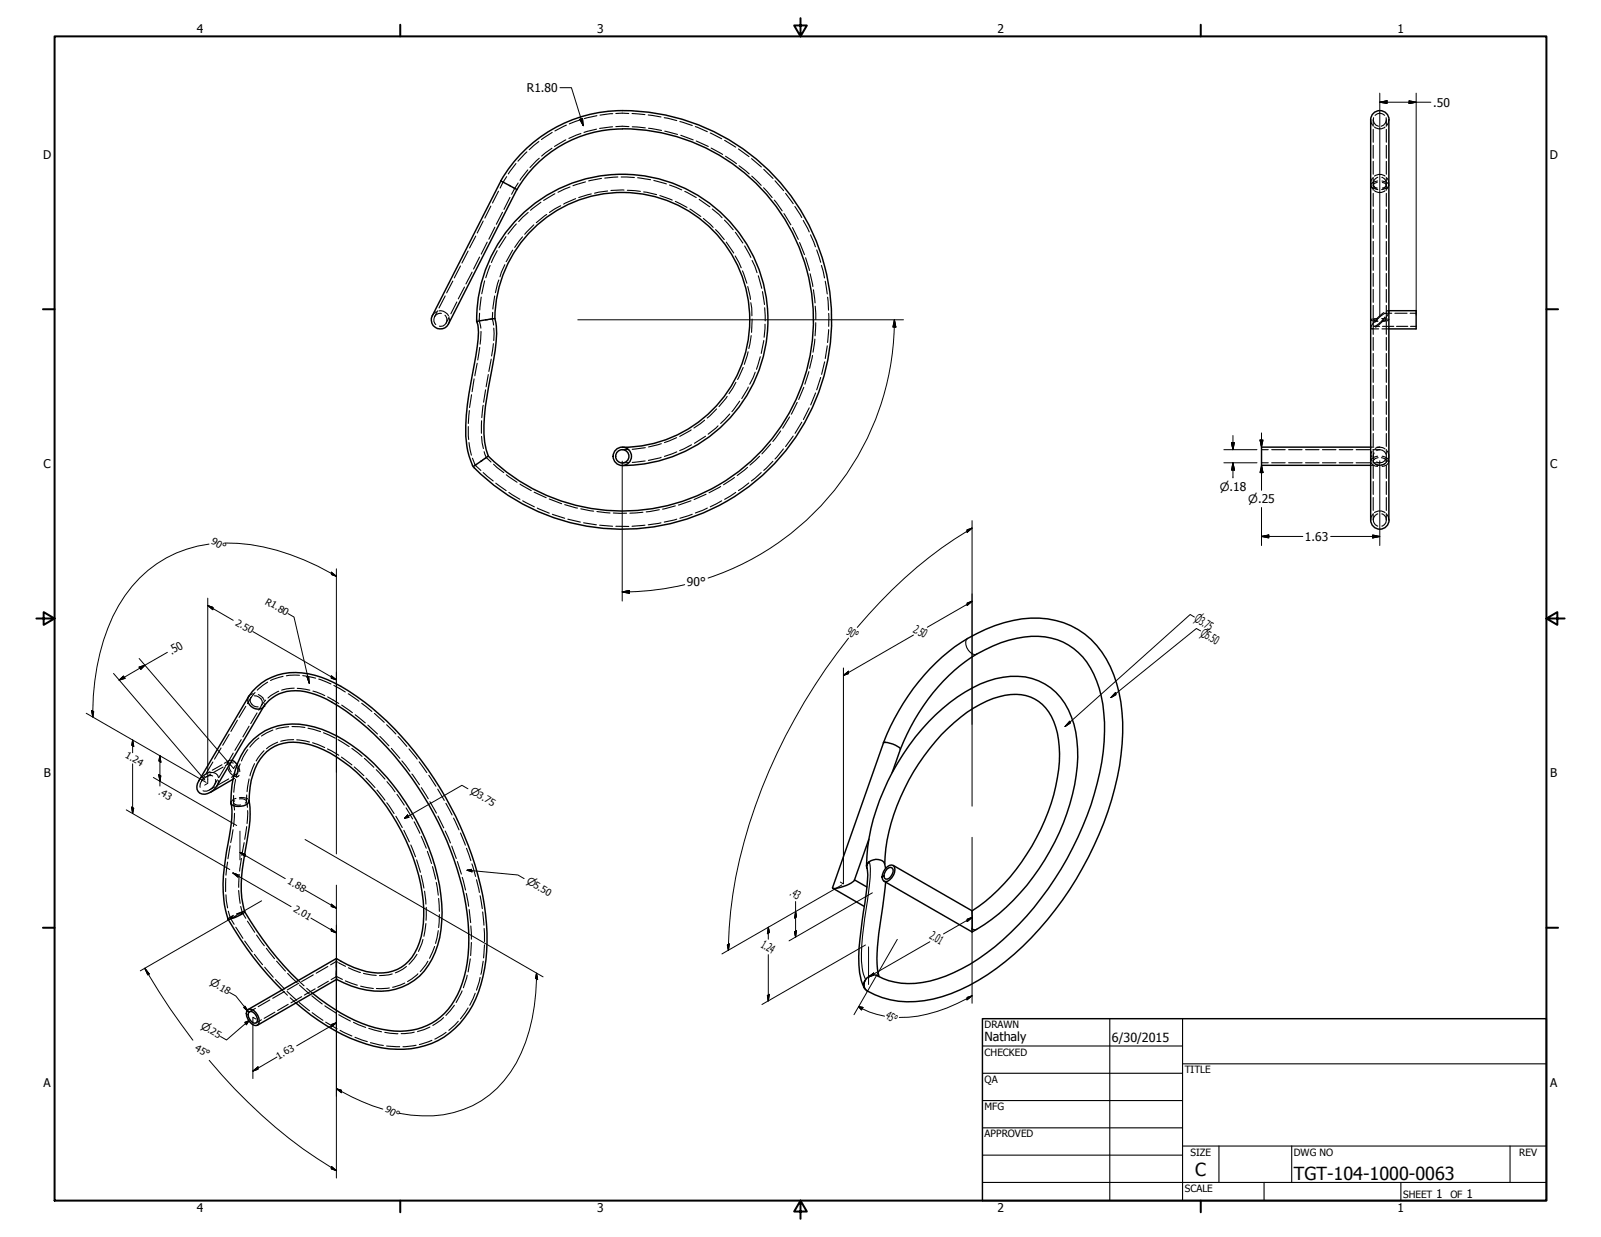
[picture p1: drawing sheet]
<svg xmlns="http://www.w3.org/2000/svg" width="559mm" height="432mm" viewBox="0 0 559 432" stroke-linecap="round" stroke-linejoin="round" font-family="sans-serif">
<!-- layer: Hidden (ANSI) -->
<g fill="none" stroke="#000" stroke-width=".38">
<path d="M213.9 39.7l-4.5 .5M214.9 39.6h4.6M220.6 39.6l4.5 .4M180.1 57.1l-2.7 3.6M183.9 53l-3.1 3.3M184.2 59.3l-2.7 3.6M188.1 49.4l-3.4 2.9M188.2 55.2l-3.2 3.3M192.7 51.8l-3.7 2.7M192.7 46.2l-3.7 2.5M197.5 48.8l-4 2.3M197.7 43.7l-4 2"/>
<path d="M202.8 46.6l-4.2 1.7M202.9 41.7l-4.2 1.5M208.2 45.1l-4.4 1.1M208.3 40.4l-4.3 1M213.8 44.3l-4.5 .5M214.9 44.2h4.6M220.7 44.3l4.5 .3M226.3 40.1l4.4 .7M226.4 44.8l4.5 .7M231.8 41.1l4.4 1M232 45.8l4.5 1.1M237.3 42.4l4.3 1.4"/>
<path d="M237.6 47.2l4.3 1.6M242.7 44.2l4.2 1.8M243 49.2l4.2 1.9M247.9 46.4l4 2.1M248.2 51.7l4 2.2M252.9 49l3.9 2.4M253.2 54.5l3.8 2.6M257.7 52l3.7 2.7M257.9 57.8l3.6 2.9M262.3 55.4l3.4 2.9M266.6 59.1l3.2 3.2M478.4 41.8l.2 1.1 .4 .8"/>
<path d="M479.3 41.8v2.3M479.3 45.1v4.6M479.3 50.7v4.5M479.3 56.3v4.5M479.4 41.1a2.34 2.34 0 0 0 1.7 3M479.7 44.3a2.83 2.83 0 0 0 3.7 0M479.9 40.3a2.24 2.24 0 0 1 3.4 0M483.8 41.1a2.47 2.47 0 0 1-1.7 3M483.9 41.8v2.3M483.9 45.1v4.6M483.9 50.7v4.5M483.9 56.3v4.5"/>
<path d="M484.8 41.8l-.2 1.1-.5 .8M168.7 77.2l-2.1 4.1M171.3 71.9l-2.1 4.2M172.7 79.3l-2.1 4.2M174 66.7l-2.1 4.2M175.4 74.1l-2.2 4.2M175.6 63.6l-1 2.1M175.6 63.5v.1M176.8 61.7l-1.2 1.8M177.6 64.6l.6 .4M178 68.9l-2.1 4.2M178.9 65.4l.7 .4"/>
<path d="M179.6 65.8l-1 2M180.2 78.2l-2.9 3.5M180.8 63.9l-1.2 1.9M184.3 74.2l-3.3 3.1M186.3 78.5l-3.2 3.3M188.8 70.6l-3.6 2.8M190.8 74.9l-3.6 2.8M193.7 67.6l-4 2.4M195.7 71.8l-3.9 2.4M198.9 65.3l-4.1 1.8M200.9 69.3l-4.2 1.9M204.3 63.5l-4.3 1.3"/>
<path d="M206.4 67.7l-4.4 1.3M209.9 62.3l-4.4 .9M212.1 66.7l-4.6 .7M215.6 61.8l-4.5 .4M216.8 61.8l4.6 .2M217.8 66.4l-4.6 .1M218.9 66.4l4.6 .4M222.6 62l4.5 .7M224.7 67l4.5 .9M228.2 63l4.4 1.2M230.3 68.3l4.3 1.5M233.7 64.6l4.2 1.7"/>
<path d="M235.7 70.3l4.1 2.1M239 66.8l4 2.2M240.8 73l3.8 2.6M244 69.6l3.8 2.6M245.5 76.3l3.4 3.1M248.6 73l3.4 3M252.9 76.8l3 3.4M262.4 61.5l3.3 3.2M266.5 65.5l3 3.5M270.3 69.8l2.7 3.8M270.5 63.1l3 3.4M273.6 74.5l2.4 4"/>
<path d="M274.2 67.5l2.7 3.6M276.6 79.4l2 4.2M277.4 72.1l2.4 3.8M280.4 77l2 4M479 62.2a3.1 3.1 0 0 0 0 3.7M479.3 61.9v4.5M479.3 67.5v4.5M479.3 73.1v4.5M479.3 78.7v4.5M479.7 61.5a3.1 3.1 0 0 1 3.7 0M479.7 66.5a2.83 2.83 0 0 0 3.7 0M480.7 63.7l-.7 .2-.7 .7 .7 .9 .7 .2"/>
<path d="M480.8 63.2a2.12 2.12 0 0 0-2.3 1.8l.5 .5 1.8 .7M480.9 61.9a2.22 2.22 0 0 0-1.6 2.1 2.22 2.22 0 0 0 1.6 2.2M482.3 61.9a2.22 2.22 0 0 1 1.6 2.1 2.22 2.22 0 0 1-1.6 2.2M482.3 63.2a2.02 2.02 0 0 1 2.4 1.8l-.4 .5-2 .7M482.5 63.7l.7 .2 .7 .7-.7 .9-.7 .2M483.9 61.9v4.5M483.9 67.5v4.5M483.9 73.1v4.5M483.9 78.7v4.5M484.1 62.2a3.1 3.1 0 0 1 0 3.7M158.1 98.1l-2.2 4.1M160.7 92.8l-2.1 4.2"/>
<path d="M163.4 87.6l-2.2 4.2M164.8 95l-2.2 4.1M166.1 82.4l-2.2 4.2M167.4 89.7l-2.1 4.2M169.2 98l-1.1 4.6M170.1 84.5l-2.1 4.2M171.1 92.6l-1.6 4.4M173.5 87.5l-2 4.1M174.1 97.7l-1.2 4.5M176.2 92.4l-1.7 4.2M176.6 82.6l-2.5 3.9M178.9 87.3l-2.2 4"/>
<path d="M182.4 82.7l-2.8 3.7M249.7 80.1l3.1 3.5M253.5 84.5l2.6 3.8M256.6 89.3l2.1 4.2M256.7 81.1l2.6 3.7M259.1 94.6l1.6 4.3M259.9 85.9l2.2 4M262.5 90.9l1.7 4.3M264.7 96.3l1.2 4.3M279.1 84.6l1.7 4.3M281.2 90l1.3 4.4M282.8 95.6l.9 4.4"/>
<path d="M282.9 82l1.7 4.2M285.1 87.2l1.3 4.4M286.7 92.6l1.1 4.4M288 98.2l.7 4.4M479.3 84.3v4.5M479.3 89.9v4.5M479.3 95.4v4.5M483.9 84.3v4.5M483.9 89.9v4.5M483.9 95.4v4.5M151.6 110.6a2.23 2.23 0 0 0 .5 2.7M152.3 108.8l-.9 .7-.5 .7"/>
<path d="M152.7 108.5l-1.1 2.1M153.2 108.5a3.1 3.1 0 0 1 3.3 1.7M154.1 109.4a2.21 2.21 0 0 0-2.5 1.2M155.3 110a2.23 2.23 0 0 1 .5 2.7M155.4 103.3l-2.2 4.2M155.8 112.7a2.06 2.06 0 0 1-2.4 1.2M156.8 110.6l-1 2.1M156.8 111.2v1.1l-.3 .8M159.4 105.4l-2 4.1M162.1 100.2l-2.1 4.1M167.3 111.9v.2M167.4 112.3l.4 2.3"/>
<path d="M167.4 109.3l-.1 2.5M167.9 115.7l-.3 4.4M168 103.7l-.6 4.5M170.3 111.6h-.8M171.8 111.3l-.7 .1M171.8 111.3l.5 2.2M172 109l-.2 2.3M172.2 120l-.6 4.3M172.3 114.6v4.3M172.7 103.3l-.7 4.6M261 100l.9 4.5M262.1 105.7l.3 4.5"/>
<path d="M262.2 117.2l-.8 4.5M262.5 111.4l-.2 4.6M266.1 101.8l.7 4.5M266.6 118.9l-.9 4.5M266.9 107.4l.2 4.6M267 113.2l-.3 4.5M283.9 101.2l.6 4.5M284.4 118.4l-.6 4.5M284.5 106.9l.2 4.6M284.7 112.6l-.2 4.6M288.9 103.8l.3 4.5M289.2 109.4v4.5"/>
<path d="M289.2 115.1l-.3 4.5M478.8 114.8h2.4M479.3 101v4.5M479.3 106.6v4.5M479.3 112.2v4.5M479.3 117.8v4.5M479.6 113.9h1.9M479.7 112.3l-1.2 1.9v.5h.8M480.8 111.3l-1.5 .3 1.5 .4M480.9 111.2l-2.5 .4 .8 .4 1.7 .1M482.3 111.2l2.5 .4a3 3 0 0 1-2.5 .5M482.3 114.8h2.5"/>
<path d="M482.4 111.3l1.5 .3-1.5 .4M482.5 113.9h4M482.9 111.8l-2.8 2.4M483 109.1l-2.7 2.4M483.4 110.7l-1.8 2a2.08 2.08 0 0 1-2.2 1.1M483.6 109.3h2.2M483.9 109.5a2.41 2.41 0 0 0-2.3 1.1l-1.8 2M483.9 108.6l.6-.1 .3 .6-1.2 2M483.9 101v4.5M483.9 106.6v4.5M483.9 112.2v4.5M483.9 117.8v4.5"/>
<path d="M484.4 108.5h.4M486.9 109.3h4.2M487.4 113.9h4M492.2 109.3h2.1M492.3 113.9h2M164.6 137.8l-.7 4.4M165.5 132.3l-.7 4.4M166.6 126.8l-.9 4.4M167.4 121.3l-.6 4.4M169.5 136.1l-.7 4.3M170.4 130.7l-.7 4.3M171.4 125.3l-.8 4.4"/>
<path d="M253.8 138.4l-2.8 3.5M256.9 133.5l-2.5 3.9M259.4 128.3l-2 4.2M261.1 122.8l-1.3 4.4M261.2 135.1l-2.3 4M263.6 129.9l-1.9 4.2M265.4 124.5l-1.4 4.4M280.5 135.2l-1.7 4.2M282.3 129.7l-1.4 4.4M283.6 124.1l-1 4.5M284.7 137.2l-1.7 4.2M286.4 131.8l-1.3 4.3"/>
<path d="M287.8 126.3l-1 4.4M288.7 120.7l-.7 4.5M479.3 123.4v4.5M479.3 129v4.5M479.3 134.6v4.5M483.9 123.4v4.5M483.9 129v4.5M483.9 134.6v4.5M163.4 148.9l.2 4.5M163.7 154.5l.8 4.4M163.8 143.3l-.4 4.5M164.9 160l.9 2.1"/>
<path d="M168.1 146.9l-.1 4.4M168.1 152.3l.6 4.3M168.7 141.5l-.6 4.3M169 157.7l.7 2M169.7 159.7l-.6 .4M169.7 159.7l1.7 1.6M219.5 156.9l-2.3 .1M225.2 156.3l-4.5 .5M230.8 159.6l-4.5 1.1M230.8 154.9l-4.4 1.1M236.2 152.8l-4.3 1.7M236.2 157.7l-4.3 1.6"/>
<path d="M241.2 150.1l-4 2.2M241.4 155.3l-4.2 2M245.9 146.7l-3.7 2.7M246.3 152.3l-3.9 2.4M250.1 142.7l-3.3 3.2M250.6 148.7l-3.5 2.9M254.7 144.5l-3.2 3.3M258.2 140l-2.7 3.7M265.1 159.3l-3.4 3.1M269 155l-3.1 3.4M272.5 150.4l-2.8 3.7M273.4 156.7l-2.9 3.5"/>
<path d="M275.6 145.5l-2.4 4M276.9 152.2l-2.7 3.7M278.3 140.5l-2.1 4.1M279.8 147.4l-2.3 3.9M282.4 142.4l-2 4M440.3 157h2.4M443.9 157h4.7M449.8 157h4.7M455.7 157h4.7M461.6 157h4.7M467.4 157h4.8M473.3 157h4.8"/>
<path d="M478.4 159.3l.5 1.5M478.4 156.1h1.1M478.9 157.6l-.5 1.6M479.2 157h2.4M479.3 140.1v4.6M479.3 145.7v4.5M479.3 151.3v4.5M479.3 156.9v4.5M479.6 158.1l-.3 1.2 .4 1.1M480.6 156.1h1M480.8 159.3a2.01 2.01 0 0 0-2.2 2.4l1.4 1 .8 .1M481 159.8a1.46 1.46 0 0 0-1.5 1.7l1.5 .8"/>
<path d="M481.6 157a2.21 2.21 0 0 1 2.1 1.6M481.6 157l-1.1 .3M481.6 156.1l1.8 .6M481.6 156.1l-1.6 .4M482.2 159.8a1.47 1.47 0 0 1 1.5 1.7l-.5 .5-1 .3M482.4 159.3a1.94 1.94 0 0 1 2.2 2.4l-.5 .5-1.7 .6M483.7 160a2.05 2.05 0 0 1-2.1 1.5M483.9 140.1v4.6M483.9 145.7v4.5M483.9 151.3v4.5M483.9 156.9v4.5M484.1 157.4a2.83 2.83 0 0 1 0 3.7"/>
<path d="M165.9 162.2l.1 .3M166.1 162.6l1.7 1.6M168.5 160.6l-.7 .4M168.7 165l3.4 2.9M172.3 162.1l3.5 2.9M173 168.7l3.7 2.6M176.7 165.7l3.8 2.6M177.6 171.9l3.9 2.4M181.5 169l3.9 2.3M182.4 174.8l4.1 2.1M186.4 171.8l4.2 1.9M187.5 177.4l4.2 1.7"/>
<path d="M191.7 174.2l4.3 1.6M192.8 179.5l4.3 1.4M197.1 176.1l4.4 1.3M202.7 177.6l4.5 .8M208.3 178.6l4.6 .5M214.1 179.1h4.6M219.5 161.5h-2.3M224.4 178.8l-4.6 .3M225.2 160.9l-4.5 .5M230.1 177.9l-4.5 .8M235.7 176.6l-4.4 1.1M241.2 174.8l-4.4 1.5"/>
<path d="M241.6 179.5l-4.3 1.4M246.4 172.5l-4.1 1.9M246.9 177.4l-4.2 1.7M251.5 169.8l-4 2.2M251.9 174.8l-4 2.1M256.3 166.7l-3.8 2.5M256.8 171.9l-3.9 2.4M260.9 163.1l-3.6 2.9M261.4 168.6l-3.7 2.7M265.7 165l-3.4 2.9M269.7 161l-3.1 3.2M440.3 161.5h2.4"/>
<path d="M443.9 161.5h4.7M449.8 161.5h4.7M455.7 161.5h4.7M461.6 161.5h4.7M467.4 161.5h4.8M473.3 161.5h4.8M478.4 162.4h1.1M479 179.6l-.6 1.9M479.2 161.5h2.4M479.3 162.5v4.5M479.3 168.1v4.5M479.3 173.7v4.5"/>
<path d="M479.3 179.3v2.2M479.7 178.9a3.1 3.1 0 0 1 3.7 0M480.1 162l1.5 .4M480.5 161.2l1.1 .3M480.6 162.4h1M480.9 179.4a2.22 2.22 0 0 0-1.6 2.1 2.22 2.22 0 0 0 1.6 2.1M482.3 179.4a2.04 2.04 0 0 1 1.6 2.1M483.4 161.8l-1.8 .6M483.9 162.5v4.5M483.9 168.1v4.5M483.9 173.7v4.5M483.9 179.3v2.2"/>
<path d="M484.1 179.6l.7 1.9M198.2 181.2l4.4 1M203.7 182.5l4.5 .7M209.3 183.3l4.5 .4M214.9 183.7l4.6 .1M225.1 183.3l-4.5 .4M230.7 182.5l-4.4 .7M236.2 181.2l-4.4 1M483.9 181.5a2.05 2.05 0 0 1-1.6 2.1M93.4 238.1l-3.6 2.8M98.8 236.1l-4.4 1.5M104.5 235.7l-4.6 .2"/>
<path d="M105.7 235.8l4.5 .9M111.3 237l4.2 1.8M116.5 239.3l4 2.3M80 256.3l-2.3 3.9M82.9 251.4l-2.3 3.9M84.2 258.2l-2.2 3.7M85.8 246.6l-2.4 3.8M86.9 253.5l-2.1 3.7M87.5 243.6l-1.1 2M87.7 243.5a2.19 2.19 0 0 0 .1 2.4 2.19 2.19 0 0 0 2.3 .9M88.4 242.2l-1 .3-.6 .6M88.8 242.9a2.33 2.33 0 0 1 2.4 3.4"/>
<path d="M89 241.7l-1.4 1.9M89.7 248.9l-2.2 3.7M90.2 242.4a3.2 3.2 0 0 1 2 2.1M90.4 257.6l-1.2 .9-2 2.3M91.4 246.1l-1.1 1.8M92.4 245.6l-.3 1M92.7 244.4l-1.4 1.7M95.2 254.8l-4 2.1M96.9 259.1l-3 1.6-.9 .7M97.3 241.3l-2.8 1.5-1 .8M100.8 253.7l-4.5 .8M101.9 253.6l4.5 .3"/>
<path d="M102.5 258.2l-2 .1-2.5 .5M102.7 240.2l-2.8 .3-1.6 .4M103.6 258.3l4.4 .7M103.8 240.3l4.3 .6M107.5 254.2l4.4 1.2M109.1 259.3l4.2 1.6M109.2 241.2l4.1 1.6M112.9 255.8l4.1 1.9M114.4 243.3l3.8 2.3M118 258.2l3.9 2.4M119.3 246.1l3.7 2.7M121.5 242.2l3.8 2.6"/>
<path d="M124 249.5l3.5 2.8M126.2 245.5l3.6 2.8M128.4 253.1l3.4 3.1M130.7 249l3.4 3.2M132.6 257l3.2 3.3M134.9 253l3.3 3.2M138.9 257.1l3.1 3.4M69.7 272l-.3 .5M71.4 270.8l-1.1 2M72.2 270.1l-2.1 1.5M73.2 269.7a2.31 2.31 0 0 1 3.1 1.8M73.3 269.4l-1.7 .9"/>
<path d="M73.6 270.2l-1.7 1M74.2 270.9a3.8 3.8 0 0 0-4.4 3.9M74.3 266l-2.3 3.9M75.1 274.6l-1.9 1.1M75.2 272.1a3.7 3.7 0 0 1-4.3 3.9M75.9 272.2l-1.1 1.9M76.3 272.5l-.6 1.9M77.2 261.1l-2.3 3.9M77.5 267l-3.4 1.9M77.9 267.8l-3.5 1.9M78.7 267.6l-2.2 3.7M79.6 268.3a3.2 3.2 0 0 0 3.6 2.7l.2-.4"/>
<path d="M79.8 271.9l-3.8 2.2M79.9 265.5l-1.6 .9M80.4 266.3l-1.7 1M81 265.4a1.33 1.33 0 0 0-1.8 1.6M81.4 266.4l-.7-.2-.5 .2a2.71 2.71 0 0 0 .5 3M81.4 262.9l-2.2 3.7M81.5 277.7v2.3M81.9 279.5l-.4 .7a1.99 1.99 0 0 0 2.4 .8M81.9 271.7l-.6 .3M82.2 272.1l-.6 4.4M82.3 267.1a2.37 2.37 0 0 1 .3 3.2l-1-.2M82.4 278.7a2.32 2.32 0 0 0-1.8 1.5"/>
<path d="M82.7 270.3l-1.9 1M82.7 266.8l.6 1 .4 1.6M83.1 271l-.6 .3M83.6 278.9a2.23 2.23 0 0 1 2.4 .8l-.4 .7M83.6 278.4h1.6l1.2 .5M83.8 266.6l-1.3 4.4M86 279.6l.4 2.2M86.1 277.5l-.1 2.2M86.5 261.7l-2.2 3.9M86.8 279.2l.1 .5M86.9 271.9l-.7 4.5M86.9 279.5v.1"/>
<path d="M88.8 266.6l-1.6 4.2M92.1 262.1l-2.7 3.5M114.3 261.4l3.9 2.3M119.2 264.3l3.6 2.7M122.8 261.2l3.6 2.8M123.6 267.7l3.4 3.1M127.2 264.7l3.3 3.1M127.8 271.6l3.1 3.3M131.3 268.7l3.1 3.3M131.6 275.8l2.8 3.5M135.1 272.9l2.8 3.5M136.6 261.2l3 3.5"/>
<path d="M138.6 277.3l2.5 3.8M140.3 265.6l2.8 3.6M142.7 261.4l2.9 3.6M143.8 270.2l2.6 3.7M146.3 265.9l2.7 3.8M147.1 275l2.4 3.8M149.7 270.6l2.4 3.8M150.1 279.8l2.2 4M152.8 275.5l2.3 3.9M80.3 295.3l-.7 4.5M81.3 289.6l-.8 4.5M81.5 280.1v.1"/>
<path d="M81.5 280.3v.1M81.5 280.5l.4 2.3M81.5 280.4v.1M81.9 283.9l-.4 4.6M84.3 299.7l-.7 4.4M85.2 294.1l-.8 4.5M86.1 288.5l-.7 4.5M86.4 283l-.2 4.5M135 280.2l2.5 3.8M138.2 284.9l2.2 4M141 289.8l1.9 4.1M141.7 282l2.3 3.9"/>
<path d="M143.4 295l1.6 4.1M144.5 286.9l2.1 4M147 291.9l1.8 4.2M149.2 297.2l1.4 4.2M152.8 284.9l2.1 4.1M155.4 290.1l1.8 4.2M155.6 280.4l2.2 4.1M157.7 295.3l1.6 4.4M158.3 285.6l1.9 4.1M160.7 290.8l1.7 4.2M162.8 296.1l1.5 4.3M78.8 306.6l-.1 4.6"/>
<path d="M78.9 312.4l.5 4.5M79.4 300.9l-.5 4.6M79.7 318.1l.7 2.3M81.2 319.8l-.8 .6 2-.4M81.5 319.5l-1.9 1.4M82.7 319.2l1.4-.6h.5l-.8 .7M83.3 310.8l.5 4.5M83.5 305.2l-.2 4.6M84 316.4l.6 2.2 1.2 1.9M85 318.2l-2.5 .8M85.2 318.2l.2 .1M145.4 300.2l1.3 4.3"/>
<path d="M147 305.6l1 4.4M148.2 311.1l.5 4.5M148.8 316.7l-.1 4.5M150.9 302.5l1.1 4.4M152.3 308l.7 4.5M153.1 313.6l.3 4.5M153.4 319.3l-.3 4.5M159.6 300.7l1.4 4.4M161.4 306.3l1.1 4.4M162.8 311.8l.8 4.6M163.8 317.5l.5 4.6M164.7 301.6l1.3 4.3"/>
<path d="M166.3 307.1l1 4.4M167.6 312.7l.7 4.5M168.5 318.3l.4 4.7M80.4 320.4l.1 .1M80.5 320.6l1.2 2M82.3 323.7l2.5 3.8M85.4 328.5l2.7 3.7M86.4 321.6l2.5 3.8M88.8 333.1l2.8 3.6M89.5 326.4l2.8 3.7M92.4 337.6l3 3.5M93 331l2.8 3.6"/>
<path d="M96.5 335.5l3.1 3.5M100.4 339.8l3.3 3.2M114.4 337.4l-4 2.3M117.4 338.8v1.3M117.4 336.2v1.4v-1.2M117.4 335.7v.2M117.4 338.9v1.5M117.8 335.9l-.4-.3-2 1.2M118.2 336l2.4 1.3M121.6 337.8l4.2 1.7M126.9 339.8l4.4 .7M136.9 340l-4.4 .6"/>
<path d="M141.9 337.4l-1.3 .9-2.6 1.3M145.5 333.1l-2.8 3.5M145.9 339.9l-3.7 2.7M147.6 327.9l-1.6 4.2M148.7 322.4l-.7 4.4M149.4 335.5l-2.7 3.7M151.7 330.4l-1.8 4.1M153 324.9l-1 4.4M164.1 334.7l-.7 4.6M164.3 323.2l.2 4.7M164.5 329l-.2 4.6M168.7 335.5l-.9 4.6"/>
<path d="M169 324.1l.1 4.6M169.1 329.8l-.3 4.6M89.2 352l-2.1 1.1M91.2 356l-1.8 1.1M94.2 349.1l-4.1 2.3M95.9 353.3l-3.7 2.2M96.1 341.9l3.3 3.3M98.4 345.6l1.9 1.8M99.3 346.1l-4.1 2.4M100.2 346.1l3.4 3.1M100.6 350.6l-3.7 2.1M101.3 348.3l2 1.8"/>
<path d="M104.1 342.3l2 1.8M104.3 343.2l-4 2.4M104.5 349.9l3.5 2.9M104.5 343.9l3.4 3M105.3 347.9l-3.8 2.2M107.1 345l2 1.7M108.8 347.6l3.7 2.9M109 353.5l3.7 2.7M109.3 340.3l-4 2.3M110 345.2l-3.8 2.1M113.4 351.1l3.9 2.5M113.7 356.8l4 2.4"/>
<path d="M114.6 342.5l-3.7 2.2M117.4 340.6v.6M117.5 341.6v.3M118.2 354.2l4.1 2.2M118.7 359.7l4.1 1.9M119.5 341.9l-2-1-1.9 1M120.5 342.4l4.2 1.5M123.4 356.9l4.2 1.7M125.9 344.2l4.4 .9M128.7 359l4.5 1.2M135.9 344.9l-4.5 .2M141.3 343.2l-4.3 1.4"/>
<path d="M150.1 358.5l-4.4 1.6M154.8 355.2l-3.7 2.7M158.6 350.9l-3 3.6M160 356.5l-3.3 3.2M161.3 345.9l-2.1 4M163.1 340.4l-1.4 4.4M163.4 351.9l-2.7 3.8M165.9 346.7l-1.9 4.2M167.6 341.2l-1.3 4.4M123.9 362.1l4.3 1.5M129.3 364l4.5 .9M134.3 360.4l4.6 .4"/>
<path d="M134.9 365.1l4.6 .3M144.6 360.3l-4.6 .5M145.2 364.9l-4.5 .5M150.7 363.2l-4.3 1.4M155.7 360.4l-3.9 2.3"/>
</g>
<g fill="#000">
<circle cx="175.6" cy="63.6" r=".19"/>
<circle cx="478.4" cy="159.3" r=".19"/>
<circle cx="478.4" cy="159.2" r=".19"/>
<circle cx="92.1" cy="246.5" r=".19"/>
<circle cx="85.4" cy="318.3" r=".19"/>
<circle cx="117.4" cy="340.1" r=".19"/>
</g>
<!-- layer: Visible (ANSI) -->
<g fill="none" stroke="#000" stroke-width=".51">
<path d="M217.2 45a42.5 42.5 0 0 0-36.8 21.2M217.2 45a66.7 66.7 0 0 1 61.7 91.9 66.7 66.7 0 0 1-108.5 22.3M484.8 41.8v139.7M484.8 41.8a3.2 3.2 0 0 0-3.2-3.2 3.2 3.2 0 0 0-3.2 3.2v139.7a3.2 3.2 0 0 0 3.2 3.2 3.2 3.2 0 0 0 3.2-3.2M174.8 63.2l5.6 3-23.9 46.9a3.2 3.2 0 0 1-4.2 1.4 3.2 3.2 0 0 1-1.4-4.3zM174.8 63.2a49.4 49.4 0 0 1 50.6-24.1 73 73 0 0 1 57.4 104.6 73 73 0 0 1-117.9 18.7l-.6-1.6a33.6 33.6 0 0 1-1.5-15.8l.8-7.3a159.4 159.4 0 0 0 3.4-21.7l-.6-4.4M166.4 111.7a50.8 50.8 0 0 1 50.8-50.9 50.8 50.8 0 0 1 50.8 50.9 50.8 50.8 0 0 1-50.8 50.8M172.7 111.2a30.5 30.5 0 0 1-.4 14.1l-.5 3.2a96.2 96.2 0 0 0-2.9 22.9 22.9 22.9 0 0 0 1.5 7.9l-5.2 3.6M172.7 111.2l-6.3 1M172.7 111.2a44.5 44.5 0 0 1 44.8-44 44.5 44.5 0 0 1 44.2 44.6 44.5 44.5 0 0 1-44.5 44.3M484.8 108.5h9.5v6.3h-9.5M214 159.3a3.2 3.2 0 0 1 4.6-2.9 3.2 3.2 0 0 1 .6 5.4 3.2 3.2 0 0 1-5.1-1.9l-.1-.6"/>
<path d="M214.9 159.3a2.32 2.32 0 0 1 3.3-2.1 2.32 2.32 0 0 1 .5 3.9 2.32 2.32 0 0 1-3.8-1.3v-.5M478.4 156.1h-38.1v6.3h38.1M86.7 243.2l-17.3 29.3a2.74 2.74 0 0 0-.6 3.1 2.74 2.74 0 0 0 2.7 1.6 6 6 0 0 0 4.2-2.8l16.4-27.8M92.1 246.6a3.3 3.3 0 0 1-4 .3 3.3 3.3 0 0 1-1.3-3.8 19.8 19.8 0 0 1 20.8-7.9 47.9 47.9 0 0 1 19.6 9.8 116.2 116.2 0 0 1 42.3 74.2 55.3 55.3 0 0 1-4.6 31.8 28.1 28.1 0 0 1-29.1 15.1 61.7 61.7 0 0 1-32.5-16M92.1 246.6a14 14 0 0 1 16.2-4.7 49.7 49.7 0 0 1 17.4 10.1 110.6 110.6 0 0 1 37.4 67 50.8 50.8 0 0 1-3.4 28.2 22.3 22.3 0 0 1-26.4 12.1 57 57 0 0 1-24.2-12.6M309.1 259.1l-.7 .2M81 265.4l.6 .3 1.1 1.1M81.3 272l-7.9 4.6M86.9 279.6l.3 2.1a64.5 64.5 0 0 1-1.9 16.7 43.2 43.2 0 0 0-.2 18.7l.3 1.2M80.6 280.4a19.9 19.9 0 0 1-.2 9.4 108.1 108.1 0 0 0-2.5 21.7l.5 4.5 1.2 4.9a11.5 11.5 0 0 0 5.8-2.6M85.4 318.3a108.5 108.5 0 0 0 18.7 24M298.2 307.3a11.1 11.1 0 0 1-7.6 2.8v-.2"/>
<path d="M309.6 303.3l1.3-.5 .5 .2a2.74 2.74 0 0 1-2.3 3.8 1.87 1.87 0 0 1 0-2.7zM79.6 320.9a115.1 115.1 0 0 0 18.8 24.7M117.4 334.6a28.5 28.5 0 0 0 16.4 5 14 14 0 0 0 12.6-10.5 44.1 44.1 0 0 0-1.2-26.6 73.6 73.6 0 0 0-25.4-36.6 29.8 29.8 0 0 0-19.2-6.8 14.2 14.2 0 0 0-12.3 11.2 37 37 0 0 0-1.5 9.8 4.8 4.8 0 0 1-6.1 .5 31.2 31.2 0 0 1 6.2-20.9 21.2 21.2 0 0 1 22.8-6 54.5 54.5 0 0 1 25.4 17.8 79.6 79.6 0 0 1 19.1 44 33.2 33.2 0 0 1-6.1 23.5 21.3 21.3 0 0 1-22.7 6.1l-2.7-.9-5.2-2.3M117.4 334.6l.1 7.3M117.4 334.6l-30.7 17.8M86.6 352.4a3.3 3.3 0 0 1 3.8 3 1.8 1.8 0 0 1-1.1 2.6 4.3 4.3 0 0 1-3.2-5zM86.7 353.5l.5-.4a2.69 2.69 0 0 1 2.3 3.8 1.66 1.66 0 0 1-2.3-1l-.5-.9zM117.5 341.9l-27.6 16"/>
</g>
<!-- layer: Visible Narrow (ANSI) -->
<path d="M337.7 222.9a2.89 2.89 0 0 0 .3 4.1 2.54 2.54 0 0 0 2.9 1.3M309.1 259.1l-.7 .2M302.5 302.1l.4-.9 .5-.4-.6 .8-.2 1.5M303.4 300.8l.4 2.3-.1 3.2-.9 8.1a111.9 111.9 0 0 0-2.1 21l.4 3.6 1 2.9M339.3 324.2l1.1 .3 .5-.1M301.6 344.7a2.33 2.33 0 0 1 .5-2.8 2.95 2.95 0 0 0 .7 4" fill="none" stroke="#000" stroke-width=".38"/>
<g fill="none" stroke="#000" stroke-width=".51">
<path d="M309.1 259.1a7.1 7.1 0 0 1 5.2 2.5M314.3 261.6a67.4 67.4 0 0 1 26.6-33.3 39.4 39.4 0 0 1 23.8-6 22.1 22.1 0 0 1 18.1 15.4 57.3 57.3 0 0 1 1.1 31.9 110.2 110.2 0 0 1-39.5 63.1 47 47 0 0 1-27.5 10.6 22.9 22.9 0 0 1-11.1-2.9 3.5 3.5 0 0 0-3.9 4.8 29.6 29.6 0 0 0 23.8 3.5 70.2 70.2 0 0 0 31.3-18.4 117.3 117.3 0 0 0 34.3-67 53.2 53.2 0 0 0-5.2-33.2 28.2 28.2 0 0 0-29.4-14.1 58.5 58.5 0 0 0-37.9 24.3 79.9 79.9 0 0 0-10.4 19l-17.8 50.6M314.3 261.6l-2.9 8.1M303.3 292.9l-5.1 14.4M290.7 310.1l11 6.3M298.3 307.1l4.3 2.5M302.5 302.4a76.1 76.1 0 0 1 17-45.1 59.4 59.4 0 0 1 25.3-19.6 23.3 23.3 0 0 1 21.9 2.4 26.9 26.9 0 0 1 9.4 21.2 72.9 72.9 0 0 1-13.5 42 68 68 0 0 1-23.3 22M308.5 307.6l30.8 17.7M308.8 301.6a70.8 70.8 0 0 1 17.7-42.8 51.8 51.8 0 0 1 20.1-15 17.1 17.1 0 0 1 15.9 1.1 18.8 18.8 0 0 1 6.9 13.3 57.1 57.1 0 0 1-6.1 31.2 69.1 69.1 0 0 1-24 28.5M309.1 303.1a3.3 3.3 0 0 0-5.1-2.7 2.08 2.08 0 0 0-1.3 3.1 39.1 39.1 0 0 1-.8 11.7l-1 6.2a67.6 67.6 0 0 0-.9 18.2 14.7 14.7 0 0 0 1.8 5.4M309.1 307.9l-2.8 22.6-.2 6.1 .7 4.3M309.8 302.5l1.4-.6a1.8 1.8 0 0 1 1 2.6 4.3 4.3 0 0 1-3.2 3.2 1.74 1.74 0 0 1-1-2.5l1-1.9z"/>
<path d="M311.7 302.1l27.6 15.8M339.3 317.9v7.4"/>
</g>
<!-- layer: Border (ANSI) -->
<g fill="none" stroke="#000" stroke-width=".7">
<path d="M19 12.7h520.8v406.4h-520.8zM139.7 8.6v4.1M279.4 6.3v6.4l-2.2-3.8h4.4l-2.2 3.8M419.1 8.6v4.1M15 107.9h4M539.8 107.9h4M12.7 215.9h6.3l-3.8-2.2v4.4l3.8-2.2M539.8 215.9l3.8 2.2v-4.4l-3.8 2.2h6.3M15 323.8h4M539.8 323.8h4M139.7 419.1v4.1M279.4 419.1l2.2 3.8h-4.4l2.2-3.8v6.3"/>
<path d="M419.1 419.1v4.1"/>
</g>
<!-- layer: Title (ANSI) -->
<g fill="none" stroke="#000" stroke-width=".38">
<path d="M387.3 355.6v63.5M412.7 355.6v63.5M342.9 365.1h69.8M342.9 374.6h69.8M412.7 371.3h127.1M342.9 384.2h69.8M342.9 393.7h69.8M342.9 412.7h196.9M342.9 403.2h69.8M412.7 400h127.1M425.4 400v12.7M441.2 412.7v6.4"/>
<path d="M450.8 400v12.7M488.9 412.7v6.4M527 400v12.7"/>
</g>
<path d="M342.9 355.6h196.9v63.5h-196.9z" fill="none" stroke="#000" stroke-width=".51"/>
<!-- layer: Dimension (ANSI) -->
<g fill="none" stroke="#000" stroke-width=".35">
<path d="M195.5 30.6h4l4.1 13.3M481.6 35.7l2.5-.5v.9zM481.6 35.7h17.8M481.6 32.5v77.5M491.8 35.2l2.5 .5-2.5 .4zM494.3 32.5v77.5M202.4 41.7l.9-.4 .3 2.6zM201.7 111.6h113.6M312.1 114.2a95 95 0 0 1-65 87.6M312.2 111.6l.5 2.6h-1zM312.2 111.6v2.6M427.2 157h11.5"/>
<path d="M429.8 154.5h1l-.5 2.5zM430.3 152v5M439.8 153.6h1l-.5 2.5zM440.3 151.1v5M217.2 161v48.8M427.2 161.5h11.5M430.3 161.5l.5 2.6h-1zM430.3 161.5v5.3M440.3 162.4l.5 2.6h-1zM440.3 160.8v10.3v-6.1M440.3 177.2v13.2M481.6 160.8v29.6"/>
<path d="M73 189.9a42.6 42.6 0 0 0-33.6 25.3 81.6 81.6 0 0 0-7 35.1M78.7 189.5a75.3 75.3 0 0 1 38.7 11.7M115.6 199.7l1.8 1.5-1.7-.7zM117.4 198.6v99.5M337.5 185l1.8-.7-1.7 1.5zM339.3 184.3a154.6 154.6 0 0 0-40.1 34.7M339.3 181.7v99.7M440.3 187.3l2.5-.5v1zM440.3 187.3h14.4M464.4 187.3h17.2M479.1 186.8l2.5 .5-2.5 .5zM72.5 211.4l1.8 .6v.9z"/>
<path d="M72.5 208.8v64.6l-1.1 .7M72.5 211.4l8.9 5.1M100.5 214.2l2.1 1.2 5.3 23.1M217.2 206.6l2.5-.5v1zM239 204.1l-11 1.9-10.8 .6M337.6 210.5l1.7-.6-1.7 1.4zM339.3 209.9l-15.6 9M416.9 215.4l-1.5-.9-43.7 39.1M39.6 235.1l31.9 37.2M41.6 237.4l1.5-1.4 .6 .8zM48.5 232.9l2-.7-1.4 1.4zM48.6 229.9l32.9 38.4 .5-.9"/>
<path d="M58.4 227.7l-16.8 9.7M88.3 220.5l29.1 16.8M107.1 236.2l.7 .1 .1 2.2zM115.6 235.9l1.8 1.4-1.8-.6zM294.4 235.8l1.8-1.5v.8zM294.4 233.2v75.3l-1.1-.6M296.2 222.8a196.7 196.7 0 0 0-40.4 89.4 130.6 130.6 0 0 0-1.5 19.5M318.8 221.7l-24.4 14.1M419 220.2l-1.4-.8-29.9 24.1M30.1 249l41.8 24.1M32 248l.7 .4-.3 1.9zM46.3 258.3l.4 2.2-.7-.3z"/>
<path d="M46.3 258.3v4.5M373.4 251.8l.2 .6-1.9 1.2zM389.4 241.7l.1 .8-1.8 1zM46.3 266.6v17.4M53.5 271.4l29.1 16.8M55.4 270.4l.7 .4-.3 1.9zM55.8 263.8l.3 2.3-.7-.5zM55.8 263.8v10.6M163.3 275.3l-2.1-1.2-20 11.5M44.1 282.7l36.1 20.8M46 281.7l.7 .4-.4 1.9zM83.8 297.6l1.7 .6v.8z"/>
<path d="M83.8 297.6l15.8 9.1M83.8 290.1v10.1M106.5 293.1l83 47.9M142.2 284.5l.5 .8-1.5 .3zM339.3 292.3v57.9M81.3 304.7l1.8 .7v.8zM81.3 304.7l20.3 11.8M91.3 314.5l-42.3 24.4M106.5 310.7l10.9 6.3M115.6 315.6l1.8 1.4-1.8-.6zM117.4 309v102.2M163 303.8l1.5-.3 .3 .9z"/>
<path d="M163 303.8l17.8 1.6 2.1 1.3M277.7 318.2l.3 1.8-.7 .5zM277.7 314.7v12.4M293.8 308.9l-41.8 24.1M304.5 311.7l-29.1 16.7M50.5 338l1.6 2-.5 .3zM50.5 338a235.2 235.2 0 0 0 16.8 25.1M108.5 320.5l8.9 5.1M115.6 324.2l1.8 1.4-1.8-.6zM187.3 339.7l.3 2.2-.7-.4zM187.3 339.7a65.3 65.3 0 0 1-7.1 31.3 35.2 35.2 0 0 1-36.8 18.3l-4.1-.7M253.9 329.9l.7-.5-.3 2.3z"/>
<path d="M268.2 323.7l.3 1.8-.7 .4zM268.2 323.7v4.2M268.2 333.2v16.2M277.3 325.2l.7-.3-.3 2.2zM302.1 329.9l-36.2 20.7M303.1 330.5v13.2M313.2 327.9l-15.1 26.3M324.5 328.7l-21.4 12.4M337.6 320.9l1.7-.7-1.7 1.5zM339.3 320.2l-10 5.8M80.1 346.5l2.2 1.2 4.6 5.7M85.5 356.9l1.4-.6-.9 1.4z"/>
<path d="M85.5 351.2l1.4 2.2-1.7-1.7zM86.9 356.3l-7.8 6.7-2.1-1.2M89.3 355.7l-1-.6v21.4M115.6 357.6l1.8-.6-1.8 1.5zM117.4 357l-13.8 8.1M267.8 347.5l.7-.4-.3 2.3zM299.7 351.4l1.5 .3-.5 .9zM299.7 351.4a25.6 25.6 0 0 0 9 3.3M303.1 341.1l1.8-1.4v.7zM337.6 348.2l1.7-.6-1.8 1.4zM339.3 347.6a50.8 50.8 0 0 1-25.4 7.6M73 370.1a171 171 0 0 0 44.4 38.5"/>
<path d="M88.3 373.9l1.7-1.5v.9zM96.6 369l-8.3 4.9M117.4 380l1.8 .6v.8zM117.4 380a79.5 79.5 0 0 0 16.2 7.2M115.7 407.2l1.7 1.4-1.8-.6z"/>
</g>
<g fill="#000" stroke="#000" stroke-width=".35">
<path d="M481.6 35.7l2.5-.5zM481.6 35.7l2.5-.5v.9zM491.8 36.1l2.5-.4zM491.8 35.2l2.5 .5-2.5 .4zM202.4 41.7l1.2 2.2zM202.4 41.7l.9-.4 .3 2.6zM312.2 111.6l.5 2.6zM312.2 111.6l.5 2.6h-1zM429.8 154.5l.5 2.5zM429.8 154.5h1l-.5 2.5zM439.8 153.6l.5 2.5zM439.8 153.6h1l-.5 2.5z"/>
<path d="M430.3 161.5l.5 2.6zM430.3 161.5l.5 2.6h-1zM440.3 162.4l.5 2.6zM440.3 162.4l.5 2.6h-1zM337.6 185.8l1.7-1.5zM337.5 185l1.8-.7-1.7 1.5zM440.3 187.3l2.5-.5zM440.3 187.3l2.5-.5v1zM479.1 187.8l2.5-.5zM479.1 186.8l2.5 .5-2.5 .5zM72.5 211.4l1.8 .6zM72.5 211.4l1.8 .6v.9z"/>
<path d="M115.7 200.5l1.7 .7zM115.6 199.7l1.8 1.5-1.7-.7zM217.2 206.6l2.5-.5zM217.2 206.6l2.5-.5v1zM337.6 211.3l1.7-1.4zM337.6 210.5l1.7-.6-1.7 1.4zM41.6 237.4l1.5-1.4zM41.6 237.4l1.5-1.4 .6 .8zM49.1 233.6l1.4-1.4zM48.5 232.9l2-.7-1.4 1.4zM107.1 236.2l.8 2.3zM107.1 236.2l.7 .1 .1 2.2z"/>
<path d="M115.6 236.7l1.8 .6zM115.6 235.9l1.8 1.4-1.8-.6zM294.4 235.8l1.8-1.5zM294.4 235.8l1.8-1.5v.8zM32 248l.4 2.3zM32 248l.7 .4-.3 1.9zM373.4 251.8l-1.7 1.8zM373.4 251.8l.2 .6-1.9 1.2zM389.4 241.7l-1.7 1.8zM389.4 241.7l.1 .8-1.8 1zM46.3 258.3l.4 2.2zM46.3 258.3l.4 2.2-.7-.3z"/>
<path d="M55.4 270.4l.4 2.3zM55.4 270.4l.7 .4-.3 1.9zM55.8 263.8l.3 2.3zM55.8 263.8l.3 2.3-.7-.5zM46 281.7l.3 2.3zM46 281.7l.7 .4-.4 1.9zM83.8 297.6l1.7 .6zM83.8 297.6l1.7 .6v.8zM142.2 284.5l-1 1.1zM142.2 284.5l.5 .8-1.5 .3zM81.3 304.7l1.8 .7zM81.3 304.7l1.8 .7v.8z"/>
<path d="M115.6 316.4l1.8 .6zM115.6 315.6l1.8 1.4-1.8-.6zM163 303.8l1.5-.3zM163 303.8l1.5-.3 .3 .9zM50.5 338l1.6 2zM50.5 338l1.6 2-.5 .3zM115.6 325l1.8 .6zM115.6 324.2l1.8 1.4-1.8-.6zM253.9 329.9l.4 1.8zM253.9 329.9l.7-.5-.3 2.3zM268.2 323.7l.3 1.8zM268.2 323.7l.3 1.8-.7 .4z"/>
<path d="M277.3 325.2l.4 1.9zM277.3 325.2l.7-.3-.3 2.2zM277.7 318.2l.3 1.8zM277.7 318.2l.3 1.8-.7 .5zM303.1 341.1l1.8-1.4zM303.1 341.1l1.8-1.4v.7zM337.6 321.7l1.7-1.5zM337.6 320.9l1.7-.7-1.7 1.5zM85.2 351.7l1.7 1.7zM85.5 351.2l1.4 2.2-1.7-1.7zM86.9 356.3l-.9 1.4zM85.5 356.9l1.4-.6-.9 1.4z"/>
<path d="M115.6 358.5l1.8-1.5zM115.6 357.6l1.8-.6-1.8 1.5zM187.3 339.7l.3 2.2zM187.3 339.7l.3 2.2-.7-.4zM267.8 347.5l.4 1.9zM267.8 347.5l.7-.4-.3 2.3zM299.7 351.4l1.5 .3zM299.7 351.4l1.5 .3-.5 .9zM337.5 349l1.8-1.4zM337.6 348.2l1.7-.6-1.8 1.4zM88.3 373.9l1.7-1.5zM88.3 373.9l1.7-1.5v.9z"/>
<path d="M117.4 380l1.8 .6zM117.4 380l1.8 .6v.8zM115.6 408l1.8 .6zM115.7 407.2l1.7 1.4-1.8-.6z"/>
</g>
<g font-size="6.3">
<text x="417.2" y="410.6">C</text>
<text x="451.6" y="411.9">TGT-104-1000-0063</text>
</g>
<g font-size="4.5">
<text x="416.6" y="216.9" transform="rotate(30 416.6 216.9)">⌀7</text>
<text x="418.7" y="221.9" transform="rotate(30 418.7 221.9)">⌀ 0</text>
</g>
<g font-size="4.4">
<text x="343.7" y="363.5">Nathaly</text>
<text x="388.1" y="363.7">6/30/2015</text>
</g>
<g font-size="4.2">
<text x="68.7" y="11.7">4</text>
<text x="208.4" y="11.7">3</text>
<text x="348.1" y="11.7">2</text>
<text x="487.8" y="11.7">1</text>
<text x="183.9" y="32.1">R1.80</text>
<text x="500.3" y="37.2">.50</text>
<text x="15.1" y="55.5">D</text>
<text x="540.9" y="55.5">D</text>
<text x="15.2" y="163.4">C</text>
<text x="541" y="163.4">C</text>
<text x="455.5" y="188.8">1.63</text>
<text x="239.8" y="204.6">90°</text>
<text x="15.3" y="271.4">B</text>
<text x="541.1" y="271.4">B</text>
<text x="15.2" y="379.3">A</text>
<text x="541" y="379.3">A</text>
<text x="501.3" y="418.3">1</text>
<text x="511.8" y="418.3">1</text>
<text x="68.7" y="423.2">4</text>
<text x="208.4" y="423.2">3</text>
<text x="348.1" y="423.2">2</text>
<text x="487.8" y="423.2">1</text>
</g>
<g font-size="4.1">
<text x="295.3" y="221.3" transform="rotate(30 295.3 221.3)">90°</text>
<text x="318.5" y="220.5" transform="rotate(30 318.5 220.5)">2.50</text>
<text x="418.3" y="217.9" transform="rotate(30 418.3 217.9)">3. 5</text>
<text x="420.4" y="222.8" transform="rotate(30 420.4 222.8)">5.5</text>
<text x="275.5" y="312.4" transform="rotate(30 275.5 312.4)">.43</text>
<text x="324.2" y="327.5" transform="rotate(30 324.2 327.5)">2.01</text>
<text x="265.4" y="330.7" transform="rotate(30 265.4 330.7)">1.24</text>
<text x="308.9" y="355.4" transform="rotate(30 308.9 355.4)">45°</text>
</g>
<g font-size="4">
<text x="425.7" y="171.3">⌀.18</text>
<text x="435.7" y="175.6">⌀.25</text>
</g>
<text font-size="3.9" x="59.9" y="228.5" transform="rotate(-30 59.9 228.5)">.50</text>
<g font-size="3.7">
<text x="163.9" y="276.9" transform="rotate(30 163.9 276.9)">⌀3.75</text>
<text x="183.5" y="308.3" transform="rotate(30 183.5 308.3)">⌀5.50</text>
<text x="73" y="343.6" transform="rotate(30 73 343.6)">⌀.18</text>
<text x="69.8" y="359" transform="rotate(30 69.8 359)">⌀.25</text>
</g>
<g font-size="3.5">
<text x="343.7" y="358.9">DRAWN</text>
<text x="343.7" y="368.5">CHECKED</text>
<text x="413.5" y="374.6">TITLE</text>
<text x="343.7" y="378">QA</text>
<text x="343.7" y="387.5">MFG</text>
<text x="343.7" y="397.1">APPROVED</text>
<text x="415.5" y="403.4">SIZE</text>
<text x="451.6" y="403.4">DWG NO</text>
<text x="530.3" y="403.4">REV</text>
<text x="413.5" y="416.1">SCALE</text>
<text x="489.7" y="418.3">SHEET</text>
<text x="506.2" y="418.3">OF</text>
</g>
<g font-size="3.4">
<text x="73.5" y="189.5" transform="rotate(30 73.5 189.5)">90°</text>
<text x="92.3" y="210.7" transform="rotate(30 92.3 210.7)">R1.80</text>
<text x="82" y="218.1" transform="rotate(30 82 218.1)">2.50</text>
<text x="43.4" y="264.3" transform="rotate(30 43.4 264.3)">1.24</text>
<text x="55.1" y="277.1" transform="rotate(30 55.1 277.1)">.43</text>
<text x="100.1" y="308.2" transform="rotate(30 100.1 308.2)">1.88</text>
<text x="102.2" y="318" transform="rotate(30 102.2 318)">2.01</text>
<text x="67.8" y="366.5" transform="rotate(30 67.8 366.5)">45°</text>
<text x="97.2" y="369.9" transform="rotate(-30 97.2 369.9)">1.63</text>
<text x="134.2" y="387.9" transform="rotate(30 134.2 387.9)">90°</text>
</g>
</svg>
